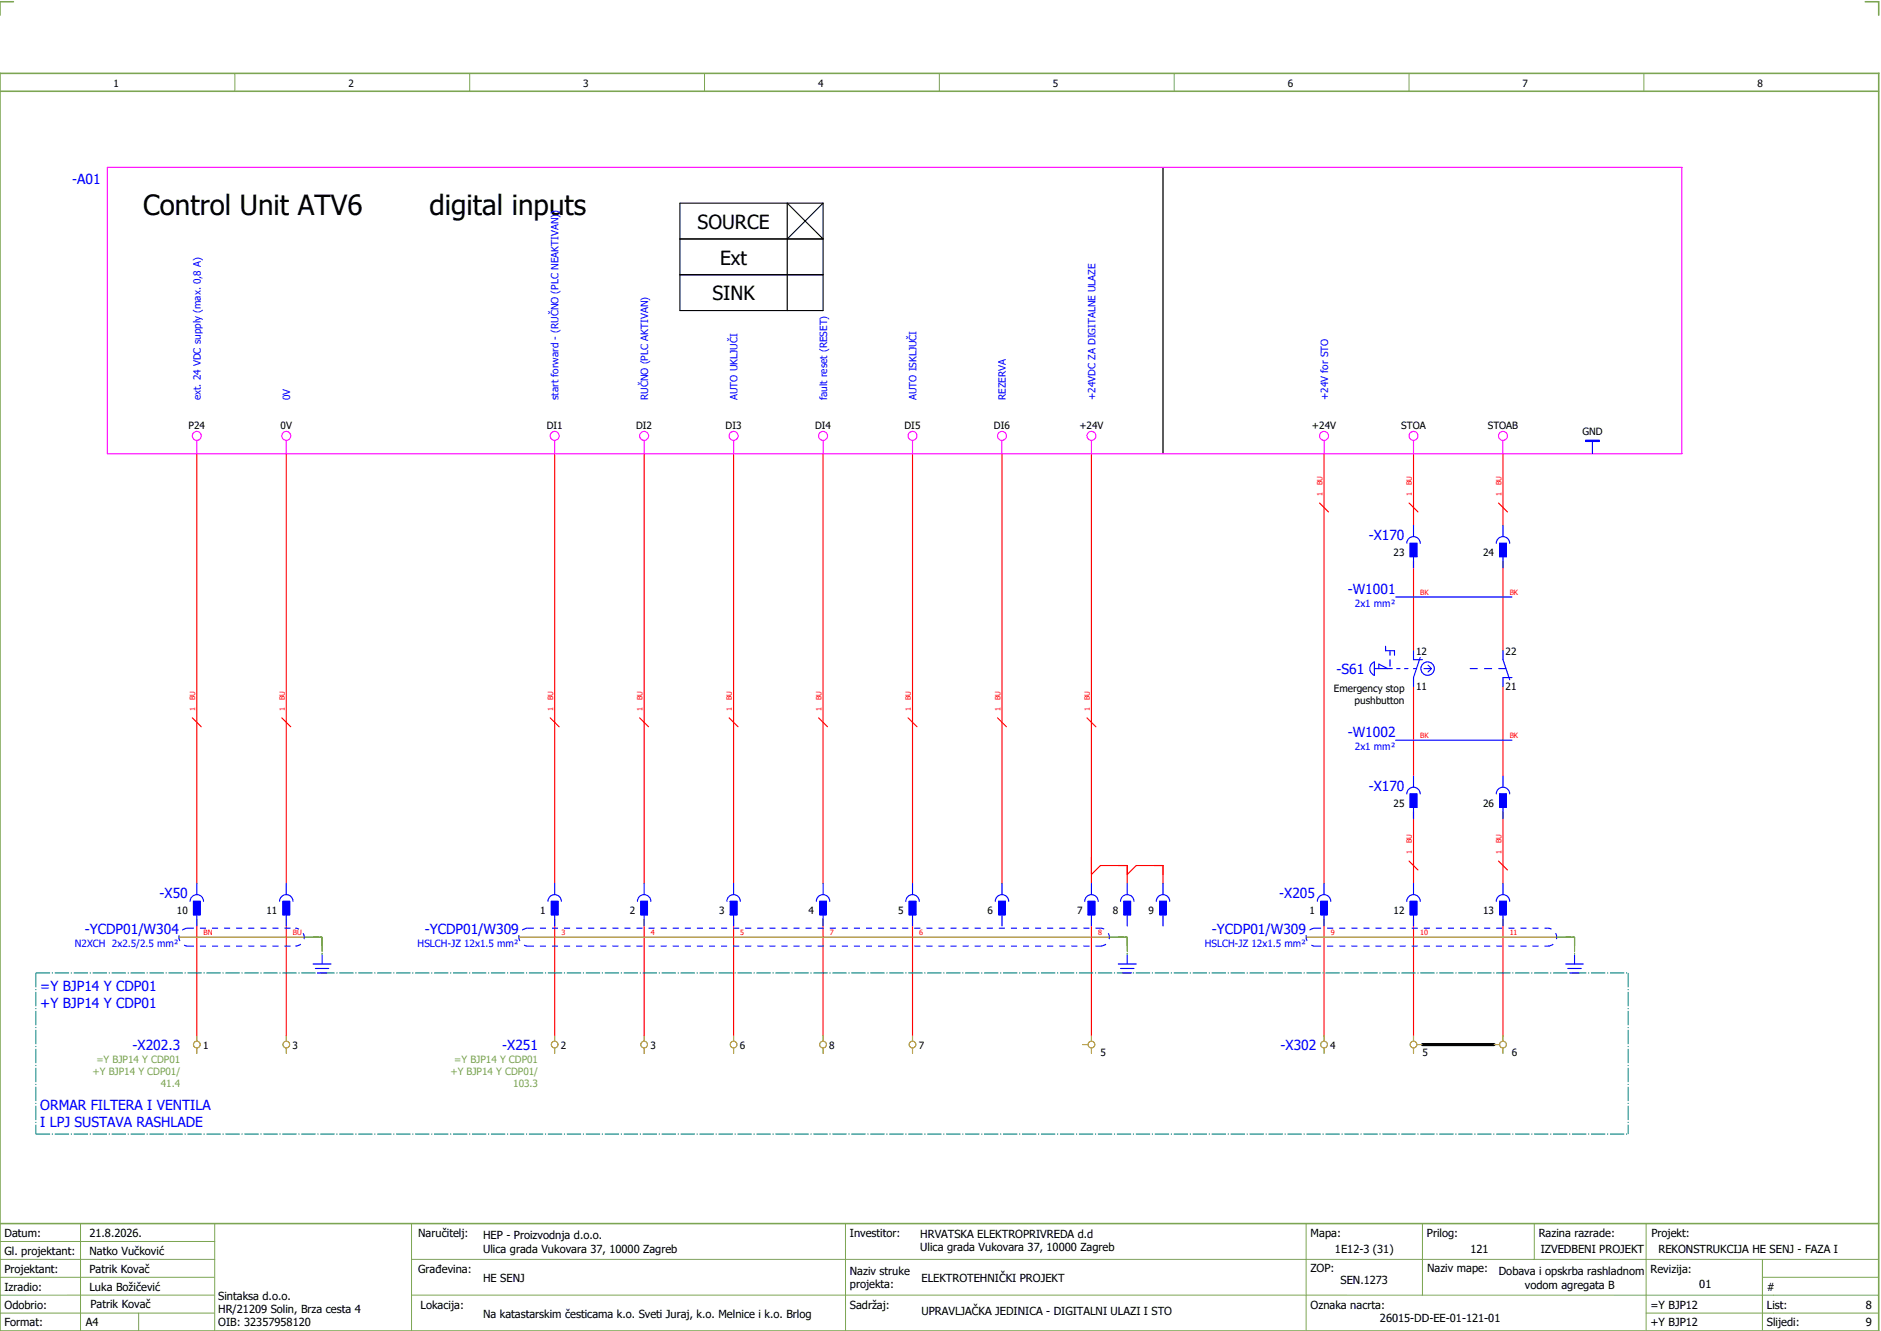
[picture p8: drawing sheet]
<svg xmlns="http://www.w3.org/2000/svg" width="421mm" height="297mm" viewBox="0 0 421 297" stroke-linecap="round" stroke-linejoin="round" font-family="sans-serif">
<path d="M0 16.4h420v281h-420zM3 .4h-3v3M417 .4h3v3M0 20.4h420M0 273.4h420" fill="none" stroke="#7ca552" stroke-width=".35"/>
<g fill="none" stroke="#7ca552" stroke-width=".22">
<path d="M52.5 16.4v4M105 16.4v4M157.5 16.4v4M210 16.4v4M262.5 16.4v4M315 16.4v4M367.5 16.4v4M0 277.4h48M18 273.4v24M48 273.4v24M92 273.4v24M189 273.4v24"/>
<path d="M292 273.4v23.8M318 273.4v16M343 273.4v8M368 273.4v23.8M0 281.4h48M0 285.4h47.8M0 293.4h47.8M31 293.4v4M47.8 289.4h-47.8M92 281.4h328M92 289.4h328M368 293.4h52"/>
<path d="M394 285.4h26M394 281.4v15.8"/>
</g>
<path d="M68 209.4h4M72 209.4v4M248 209.4h4M252 209.4v4M348 209.4h4M352 209.4v4" fill="none" stroke="#00be00" stroke-width=".25" stroke-dasharray="3.2 .4 .3 .4"/>
<g fill="none" stroke="#f00" stroke-width=".25">
<path d="M44 101.4v96M64 101.4v96M124 101.4v96M144 101.4v96M164 101.4v96M184 101.4v96M204 101.4v96M224 101.4v96M244 101.4v96M295 112.4l2 2M296 101.4v96M315 112.4l2 2"/>
<path d="M316 101.4v16M335 112.4l2 2M336 101.4v16M316 125.4v20M336 125.4v20M316 153.4v20M336 153.4v20M43 160.4l2 2M63 160.4l2 2M123 160.4l2 2M143 160.4l2 2M163 160.4l2 2"/>
<path d="M183 160.4l2 2M203 160.4l2 2M223 160.4l2 2M243 160.4l2 2M244 195.4l2-2h6v4M252 195.4l2-2h6v4M315 192.4l2 2M316 181.4v16M335 192.4l2 2M336 181.4v16M44 205.4v26M64 205.4v26"/>
<path d="M124 205.4v26M144 205.4v26M164 205.4v26M184 205.4v26M204 205.4v26M244 205.4v26M296 205.4v26M316 205.4v26M336 205.4v26"/>
</g>
<path d="M318 233.4h16" fill="none" stroke="#000" stroke-width=".7"/>
<path d="M260 37.4v64M152 53.4h32l-8-8v24M152 45.4h32v24h-32zM184 45.4l-8 8M152 61.4h32" fill="none" stroke="#000" stroke-width=".25"/>
<path d="M70 209.4h2M72 209.4v2M250 209.4h2M252 209.4v2M350 209.4h2M352 209.4v2" fill="none" stroke="#00be00" stroke-width=".25" stroke-dasharray="3.2 .4 .3 .4" stroke-linecap="butt"/>
<g fill="none" stroke="#f0f" stroke-width=".25">
<path d="M24 37.4h352v64h-352zM44 98.4v3M64 98.4v3M124 98.4v3M144 98.4v3M164 98.4v3M184 98.4v3M204 98.4v3M224 98.4v3M244 98.4v3M296 98.4v3M316 98.4v3"/>
<path d="M336 98.4v3"/>
<circle cx="44" cy="97.4" r="1"/>
<circle cx="64" cy="97.4" r="1"/>
<circle cx="124" cy="97.4" r="1"/>
<circle cx="144" cy="97.4" r="1"/>
<circle cx="164" cy="97.4" r="1"/>
<circle cx="184" cy="97.4" r="1"/>
<circle cx="204" cy="97.4" r="1"/>
<circle cx="224" cy="97.4" r="1"/>
<circle cx="244" cy="97.4" r="1"/>
<circle cx="296" cy="97.4" r="1"/>
<circle cx="316" cy="97.4" r="1"/>
<circle cx="336" cy="97.4" r="1"/>
</g>
<g fill="none" stroke="#00f" stroke-width=".25">
<path d="M354.5 98.4h3v.2h-3zM356 98.6v2.8M316 117.4v2.5M336 117.4v2.5M312 133.4h26M314.5 121.4a1.5 1.5 0 0 1 1.5-1.5 1.5 1.5 0 0 1 1.5 1.5M315.2 121.4h1.6v3h-1.6zM316 124.4v2.5M334.5 121.4a1.5 1.5 0 0 1 1.5-1.5 1.5 1.5 0 0 1 1.5 1.5M335.3 121.4h1.5v3h-1.5zM336 124.4v2.5M306.6 148.4l.7-.5v3a1.61 1.61 0 0 1-.7-2.5z"/>
<path d="M307.3 149.4h4M308.3 149.4v-1l2 1M309.7 144.4v1h2.1v1M310.7 145.4v1M310.7 147.4v1.5M312.2 149.4h.8M314 149.4h.8M316 145.4v2h2M316 149.4h.7M317.5 146.9l-1.5 4.5v2M318.3 149.4h1.7M319.3 148.6l.7 .8"/>
<path d="M320 149.4l-.7 .7M328.7 149.4h1.6M331.9 149.4h1.6M335.1 149.4h1.6M336 145.4v2l1.5 4.5M338 151.4h-2v2M312 165.4h26M314.5 177.4a1.5 1.5 0 0 1 1.5-1.5 1.5 1.5 0 0 1 1.5 1.5M315.2 177.4h1.6v3h-1.6zM316 173.4v2.5M334.5 177.4a1.5 1.5 0 0 1 1.5-1.5 1.5 1.5 0 0 1 1.5 1.5M335.3 177.4h1.5v3h-1.5z"/>
<path d="M336 173.4v2.5M44 197.4v2.5M64 197.4v2.5M124 197.4v2.5M144 197.4v2.5M164 197.4v2.5M184 197.4v2.5M204 197.4v2.5M224 197.4v2.5M244 197.4v2.5M252 197.4v2.5M260 197.4v2.5"/>
<path d="M296 197.4v2.5M316 180.4v2.5M316 197.4v2.5M336 180.4v2.5M336 197.4v2.5M42.5 201.4a1.5 1.5 0 0 1 1.5-1.5 1.5 1.5 0 0 1 1.5 1.5M43.2 201.4h1.5v3h-1.5zM44 204.4v2.5M62.5 201.4a1.5 1.5 0 0 1 1.5-1.5 1.5 1.5 0 0 1 1.5 1.5M63.2 201.4h1.5v3h-1.5zM64 204.4v2.5M70 215.4h4"/>
<path d="M70.5 216.4h3M71 217.4h2M72 213.4v2M122.5 201.4a1.5 1.5 0 0 1 1.5-1.5 1.5 1.5 0 0 1 1.5 1.5M123.2 201.4h1.5v3h-1.5zM124 204.4v2.5M142.5 201.4a1.5 1.5 0 0 1 1.5-1.5 1.5 1.5 0 0 1 1.5 1.5M143.2 201.4h1.6v3h-1.6zM144 204.4v2.5M162.5 201.4a1.5 1.5 0 0 1 1.5-1.5 1.5 1.5 0 0 1 1.5 1.5M163.3 201.4h1.5v3h-1.5zM164 204.4v2.5"/>
<path d="M182.5 201.4a1.5 1.5 0 0 1 1.5-1.5 1.5 1.5 0 0 1 1.5 1.5M183.3 201.4h1.5v3h-1.5zM184 204.4v2.5M202.5 201.4a1.5 1.5 0 0 1 1.5-1.5 1.5 1.5 0 0 1 1.5 1.5M203.3 201.4h1.5v3h-1.5zM204 204.4v2.5M222.5 201.4a1.5 1.5 0 0 1 1.5-1.5 1.5 1.5 0 0 1 1.5 1.5M223.3 201.4h1.5v3h-1.5zM224 204.4v2.5M242.5 201.4a1.5 1.5 0 0 1 1.5-1.5 1.5 1.5 0 0 1 1.5 1.5M243.3 201.4h1.5v3h-1.5zM244 204.4v2.5"/>
<path d="M250 215.4h4M250.5 201.4a1.5 1.5 0 0 1 1.5-1.5 1.5 1.5 0 0 1 1.5 1.5M250.5 216.4h3M251 217.4h2M251.3 201.4h1.5v3h-1.5zM252 204.4v2.5M252 213.4v2M258.5 201.4a1.5 1.5 0 0 1 1.5-1.5 1.5 1.5 0 0 1 1.5 1.5M259.3 201.4h1.5v3h-1.5zM260 204.4v2.5M294.5 201.4a1.5 1.5 0 0 1 1.5-1.5 1.5 1.5 0 0 1 1.5 1.5M295.2 201.4h1.5v3h-1.5z"/>
<path d="M296 204.4v2.5M314.5 201.4a1.5 1.5 0 0 1 1.5-1.5 1.5 1.5 0 0 1 1.5 1.5M315.2 201.4h1.6v3h-1.6zM316 204.4v2.5M334.5 201.4a1.5 1.5 0 0 1 1.5-1.5 1.5 1.5 0 0 1 1.5 1.5M335.3 201.4h1.5v3h-1.5zM336 204.4v2.5M350 215.4h4M350.5 216.4h3M351 217.4h2M352 213.4v2"/>
<circle cx="319.2" cy="149.4" r="1.5"/>
</g>
<g fill="#00f" stroke="#00f" stroke-width=".22">
<path d="M354.5 98.4h3v.2h-3z"/>
<path d="M315.2 121.4h1.6v3h-1.6z"/>
<path d="M335.3 121.4h1.5v3h-1.5z"/>
<path d="M315.2 177.4h1.6v3h-1.6z"/>
<path d="M335.3 177.4h1.5v3h-1.5z"/>
<path d="M295.2 201.4h1.5v3h-1.5z"/>
<path d="M315.2 201.4h1.6v3h-1.6z"/>
<path d="M335.3 201.4h1.5v3h-1.5z"/>
<path d="M43.2 201.4h1.5v3h-1.5z"/>
<path d="M63.2 201.4h1.5v3h-1.5z"/>
<path d="M123.2 201.4h1.5v3h-1.5z"/>
<path d="M143.2 201.4h1.6v3h-1.6z"/>
<path d="M163.3 201.4h1.5v3h-1.5z"/>
<path d="M183.3 201.4h1.5v3h-1.5z"/>
<path d="M203.3 201.4h1.5v3h-1.5z"/>
<path d="M223.3 201.4h1.5v3h-1.5z"/>
<path d="M243.3 201.4h1.5v3h-1.5z"/>
<path d="M251.3 201.4h1.5v3h-1.5z"/>
<path d="M259.3 201.4h1.5v3h-1.5z"/>
</g>
<path d="M8 217.4h356M8 217.4v36M364 217.4v36M8 253.4h356" fill="none" stroke="#007f7f" stroke-width=".25" stroke-dasharray="3.2 .4 .3 .4" stroke-linecap="butt"/>
<g fill="none" stroke="#a57c00" stroke-width=".25">
<path d="M40 209.4h28M116 209.4h132M292 209.4h56M44 231.4v1.2M44 234.1v1.3M64 231.4v1.2M64 234.1v1.3M124 231.4v1.2M124 234.1v1.3M144 231.4v1.2M144 234.1v1.3M164 231.4v1.2"/>
<path d="M164 234.1v1.3M184 231.4v1.2M184 234.1v1.3M204 231.4v1.2M204 234.1v1.3M242 233.4h1.3M244 231.4v1.2M244 234.1v1.3M296 231.4v1.2M296 234.1v1.3M316 231.4v1.2M316 234.1v1.3"/>
<path d="M316.8 233.4h1.2M334 233.4h1.3M336 231.4v1.2M336 234.1v1.3"/>
<circle cx="44" cy="233.4" r=".75"/>
<circle cx="64" cy="233.4" r=".75"/>
<circle cx="124" cy="233.4" r=".75"/>
<circle cx="144" cy="233.4" r=".75"/>
<circle cx="164" cy="233.4" r=".75"/>
<circle cx="184" cy="233.4" r=".75"/>
<circle cx="204" cy="233.4" r=".75"/>
<circle cx="244" cy="233.4" r=".75"/>
<circle cx="296" cy="233.4" r=".75"/>
<circle cx="316" cy="233.4" r=".75"/>
<circle cx="336" cy="233.4" r=".75"/>
</g>
<path d="M42 211.4h24M42 207.4h24M42 207.4a2 2 0 0 0-2 2 2 2 0 0 0 2 2M66 211.4a2 2 0 0 0 2-2 2 2 0 0 0-2-2M118 211.4h128M118 207.4h128M118 207.4a2 2 0 0 0-2 2 2 2 0 0 0 2 2M246 211.4a2 2 0 0 0 2-2 2 2 0 0 0-2-2M294 211.4h52M294 207.4h52M294 207.4a2 2 0 0 0-2 2 2 2 0 0 0 2 2M346 211.4a2 2 0 0 0 2-2 2 2 0 0 0-2-2" fill="none" stroke="#00f" stroke-width=".25" stroke-dasharray="1.4 1.4" stroke-linecap="butt"/>
<g font-size="6.2">
<text x="32" y="48.1">Control Unit ATV6</text>
<text x="96" y="48.1">digital inputs</text>
</g>
<g font-size="4.3">
<text x="155.9" y="51.1">SOURCE</text>
<text x="161" y="59.1">Ext</text>
<text x="159.3" y="67.1">SINK</text>
</g>
<g font-size="3.1" fill="#00f">
<text x="16.1" y="41">-A01</text>
<text x="306" y="120.6">-X170</text>
<text x="301.3" y="132.8">-W1001</text>
<text x="298.8" y="150.6">-S61</text>
<text x="301.3" y="164.8">-W1002</text>
<text x="306" y="176.6">-X170</text>
<text x="35.7" y="200.6">-X50</text>
<text x="286" y="200.6">-X205</text>
<text x="18.9" y="208.8">-YCDP01/W304</text>
<text x="94.9" y="208.8">-YCDP01/W309</text>
<text x="270.9" y="208.8">-YCDP01/W309</text>
<text x="9" y="221.5">=Y BJP14 Y CDP01</text>
<text x="9" y="225.3">+Y BJP14 Y CDP01</text>
<text x="29.6" y="234.6">-X202.3</text>
<text x="112.3" y="234.6">-X251</text>
<text x="286.3" y="234.6">-X302</text>
<text x="9" y="248">ORMAR FILTERA I VENTILA</text>
<text x="9" y="251.8">I LPJ SUSTAVA RASHLADE</text>
</g>
<g font-size="2.5">
<text x="1" y="276.4">Datum:</text>
<text x="1" y="280.4">Gl. projektant:</text>
<text x="20" y="276.4">21.8.2026.</text>
<text x="20" y="280.4">Natko Vučković</text>
<text x="93.5" y="276.4">Naručitelj:</text>
<text x="108" y="276.9">HEP - Proizvodnja d.o.o.</text>
<text x="108" y="279.9">Ulica grada Vukovara 37, 10000 Zagreb</text>
<text x="190" y="276.4">Investitor:</text>
<text x="205.7" y="276.6">HRVATSKA ELEKTROPRIVREDA d.d</text>
<text x="205.7" y="279.6">Ulica grada Vukovara 37, 10000 Zagreb</text>
<text x="293" y="276.4">Mapa:</text>
<text x="298.4" y="279.9">1E12-3 (31)</text>
<text x="319" y="276.4">Prilog:</text>
<text x="328.7" y="279.9">121</text>
<text x="344" y="276.4">Razina razrade:</text>
<text x="344.4" y="279.9">IZVEDBENI PROJEKT</text>
<text x="369.2" y="276.3">Projekt:</text>
<text x="370.8" y="279.9">REKONSTRUKCIJA HE SENJ - FAZA I</text>
<text x="1" y="284.4">Projektant:</text>
<text x="20" y="284.4">Patrik Kovač</text>
<text x="93.5" y="284.4">Građevina:</text>
<text x="108" y="286.4">HE SENJ</text>
<text x="190" y="284.9">Naziv struke</text>
<text x="190" y="287.9">projekta:</text>
<text x="206" y="286.5">ELEKTROTEHNIČKI PROJEKT</text>
<text x="293" y="284.3">ZOP:</text>
<text x="299.7" y="286.9">SEN.1273</text>
<text x="319" y="284.3">Naziv mape:</text>
<text x="335.1" y="285">Dobava i opskrba rashladnom</text>
<text x="340.9" y="288">vodom agregata B</text>
<text x="369" y="284.4">Revizija:</text>
<text x="379.9" y="287.9">01</text>
<text x="1" y="288.4">Izradio:</text>
<text x="1" y="292.4">Odobrio:</text>
<text x="20" y="288.4">Luka Božičević</text>
<text x="20.2" y="292.3">Patrik Kovač</text>
<text x="48.8" y="290.4">Sintaksa d.o.o.</text>
<text x="48.8" y="293.4">HR/21209 Solin, Brza cesta 4</text>
<text x="94" y="292.4">Lokacija:</text>
<text x="190" y="292.4">Sadržaj:</text>
<text x="206" y="293.9">UPRAVLJAČKA JEDINICA - DIGITALNI ULAZI I STO</text>
<text x="293" y="292.4">Oznaka nacrta:</text>
<text x="369" y="292.4">=Y BJP12</text>
<text x="395" y="292.4">List:</text>
<text x="395" y="288.4">#</text>
<text x="417.1" y="292.4">8</text>
<text x="1" y="296.4">Format:</text>
<text x="19.2" y="296.4">A4</text>
<text x="48.8" y="296.4">OIB: 32357958120</text>
<text x="108" y="294.4">Na katastarskim česticama k.o. Sveti Juraj, k.o. Melnice i k.o. Brlog</text>
<text x="308.5" y="295.4">26015-DD-EE-01-121-01</text>
<text x="369" y="296.4">+Y BJP12</text>
<text x="395" y="296.4">Slijedi:</text>
<text x="417.1" y="296.4">9</text>
</g>
<g font-size="2.2">
<text x="25.4" y="19.4">1</text>
<text x="77.9" y="19.4">2</text>
<text x="130.4" y="19.4">3</text>
<text x="182.9" y="19.4">4</text>
<text x="235.4" y="19.4">5</text>
<text x="287.9" y="19.4">6</text>
<text x="340.4" y="19.4">7</text>
<text x="392.9" y="19.4">8</text>
<text x="42.2" y="95.8">P24</text>
<text x="62.7" y="95.8">0V</text>
<text x="122.2" y="95.8">DI1</text>
<text x="142.2" y="95.8">DI2</text>
<text x="162.2" y="95.8">DI3</text>
<text x="182.2" y="95.8">DI4</text>
<text x="202.2" y="95.8">DI5</text>
<text x="222.2" y="95.8">DI6</text>
<text x="241.3" y="95.8">+24V</text>
<text x="293.3" y="95.8">+24V</text>
<text x="313.3" y="95.8">STOA</text>
<text x="332.6" y="95.8">STOAB</text>
<text x="353.8" y="97.3">GND</text>
<text x="311.6" y="124.3">23</text>
<text x="331.6" y="124.3">24</text>
<text x="316.6" y="146.3">12</text>
<text x="336.6" y="146.3">22</text>
<text x="298.2" y="154.6">Emergency stop</text>
<text x="316.6" y="154.2">11</text>
<text x="336.6" y="154.2">21</text>
<text x="302.8" y="157.3">pushbutton</text>
<text x="311.6" y="180.3">25</text>
<text x="331.6" y="180.3">26</text>
<text x="39.6" y="204.3">10</text>
<text x="59.6" y="204.3">11</text>
<text x="120.8" y="204.3">1</text>
<text x="140.8" y="204.3">2</text>
<text x="160.8" y="204.3">3</text>
<text x="180.8" y="204.3">4</text>
<text x="200.8" y="204.3">5</text>
<text x="220.8" y="204.3">6</text>
<text x="240.8" y="204.3">7</text>
<text x="248.8" y="204.3">8</text>
<text x="256.8" y="204.3">9</text>
<text x="292.8" y="204.3">1</text>
<text x="311.6" y="204.3">12</text>
<text x="331.6" y="204.3">13</text>
<text x="45.4" y="234.3">1</text>
<text x="65.4" y="234.3">3</text>
<text x="125.4" y="234.3">2</text>
<text x="145.4" y="234.3">3</text>
<text x="165.4" y="234.3">6</text>
<text x="185.4" y="234.3">8</text>
<text x="205.4" y="234.3">7</text>
<text x="246" y="236">5</text>
<text x="297.4" y="234.3">4</text>
<text x="318" y="236">5</text>
<text x="338" y="236">6</text>
</g>
<g font-size="2.2" fill="#00f">
<text x="44.9" y="89.4" transform="rotate(-90 44.9 89.4)">ext. 24 VDC supply (max. 0,8 A)</text>
<text x="64.9" y="89.4" transform="rotate(-90 64.9 89.4)">0V</text>
<text x="124.9" y="89.4" transform="rotate(-90 124.9 89.4)">start forward - (RUČNO (PLC NEAKTIVAN))</text>
<text x="144.9" y="89.4" transform="rotate(-90 144.9 89.4)">RUČNO (PLC AKTIVAN)</text>
<text x="164.9" y="89.4" transform="rotate(-90 164.9 89.4)">AUTO UKLJUČI</text>
<text x="184.9" y="89.4" transform="rotate(-90 184.9 89.4)">fault reset (RESET)</text>
<text x="204.9" y="89.4" transform="rotate(-90 204.9 89.4)">AUTO ISKLJUČI</text>
<text x="224.9" y="89.4" transform="rotate(-90 224.9 89.4)">REZERVA</text>
<text x="244.9" y="89.4" transform="rotate(-90 244.9 89.4)">+24VDC ZA DIGITALNE ULAZE</text>
<text x="296.9" y="89.4" transform="rotate(-90 296.9 89.4)">+24V for STO</text>
<text x="302.9" y="135.6">2x1 mm²</text>
<text x="302.9" y="167.6">2x1 mm²</text>
<text x="16.8" y="211.6">N2XCH 2x2.5/2.5 mm²</text>
<text x="93.4" y="211.6">HSLCH-JZ 12x1.5 mm²</text>
<text x="269.4" y="211.6">HSLCH-JZ 12x1.5 mm²</text>
</g>
<g font-size="2.2" fill="#7ca552">
<text x="21.5" y="237.5">=Y BJP14 Y CDP01</text>
<text x="101.5" y="237.5">=Y BJP14 Y CDP01</text>
<text x="20.7" y="240.2">+Y BJP14 Y CDP01/</text>
<text x="36" y="242.9">41.4</text>
<text x="100.7" y="240.2">+Y BJP14 Y CDP01/</text>
<text x="114.7" y="242.9">103.3</text>
</g>
<g font-size="1.6" fill="#f00">
<text x="295.6" y="110.8" transform="rotate(-90 295.6 110.8)">1</text>
<text x="295.6" y="108.4" transform="rotate(-90 295.6 108.4)">BU</text>
<text x="315.6" y="110.8" transform="rotate(-90 315.6 110.8)">1</text>
<text x="315.6" y="108.4" transform="rotate(-90 315.6 108.4)">BU</text>
<text x="335.6" y="110.8" transform="rotate(-90 335.6 110.8)">1</text>
<text x="335.6" y="108.4" transform="rotate(-90 335.6 108.4)">BU</text>
<text x="317.5" y="132.9">BK</text>
<text x="337.5" y="132.9">BK</text>
<text x="43.6" y="158.8" transform="rotate(-90 43.6 158.8)">1</text>
<text x="43.6" y="156.4" transform="rotate(-90 43.6 156.4)">BU</text>
<text x="63.6" y="158.8" transform="rotate(-90 63.6 158.8)">1</text>
<text x="63.6" y="156.4" transform="rotate(-90 63.6 156.4)">BU</text>
<text x="123.6" y="158.8" transform="rotate(-90 123.6 158.8)">1</text>
<text x="123.6" y="156.4" transform="rotate(-90 123.6 156.4)">BU</text>
<text x="143.6" y="158.8" transform="rotate(-90 143.6 158.8)">1</text>
<text x="143.6" y="156.4" transform="rotate(-90 143.6 156.4)">BU</text>
<text x="163.6" y="158.8" transform="rotate(-90 163.6 158.8)">1</text>
<text x="163.6" y="156.4" transform="rotate(-90 163.6 156.4)">BU</text>
<text x="183.6" y="158.8" transform="rotate(-90 183.6 158.8)">1</text>
<text x="183.6" y="156.4" transform="rotate(-90 183.6 156.4)">BU</text>
<text x="203.6" y="158.8" transform="rotate(-90 203.6 158.8)">1</text>
<text x="203.6" y="156.4" transform="rotate(-90 203.6 156.4)">BU</text>
<text x="223.6" y="158.8" transform="rotate(-90 223.6 158.8)">1</text>
<text x="223.6" y="156.4" transform="rotate(-90 223.6 156.4)">BU</text>
<text x="243.6" y="158.8" transform="rotate(-90 243.6 158.8)">1</text>
<text x="243.6" y="156.4" transform="rotate(-90 243.6 156.4)">BU</text>
<text x="317.5" y="164.9">BK</text>
<text x="337.5" y="164.9">BK</text>
<text x="315.6" y="190.8" transform="rotate(-90 315.6 190.8)">1</text>
<text x="315.6" y="188.4" transform="rotate(-90 315.6 188.4)">BU</text>
<text x="335.6" y="190.8" transform="rotate(-90 335.6 190.8)">1</text>
<text x="335.6" y="188.4" transform="rotate(-90 335.6 188.4)">BU</text>
<text x="45.5" y="208.9">BN</text>
<text x="65.5" y="208.9">BU</text>
<text x="125.5" y="208.9">3</text>
<text x="145.5" y="208.9">4</text>
<text x="165.5" y="208.9">5</text>
<text x="185.5" y="208.9">7</text>
<text x="205.5" y="208.9">6</text>
<text x="245.5" y="208.9">8</text>
<text x="297.5" y="208.9">9</text>
<text x="317.5" y="208.9">10</text>
<text x="337.5" y="208.9">11</text>
</g>
</svg>
